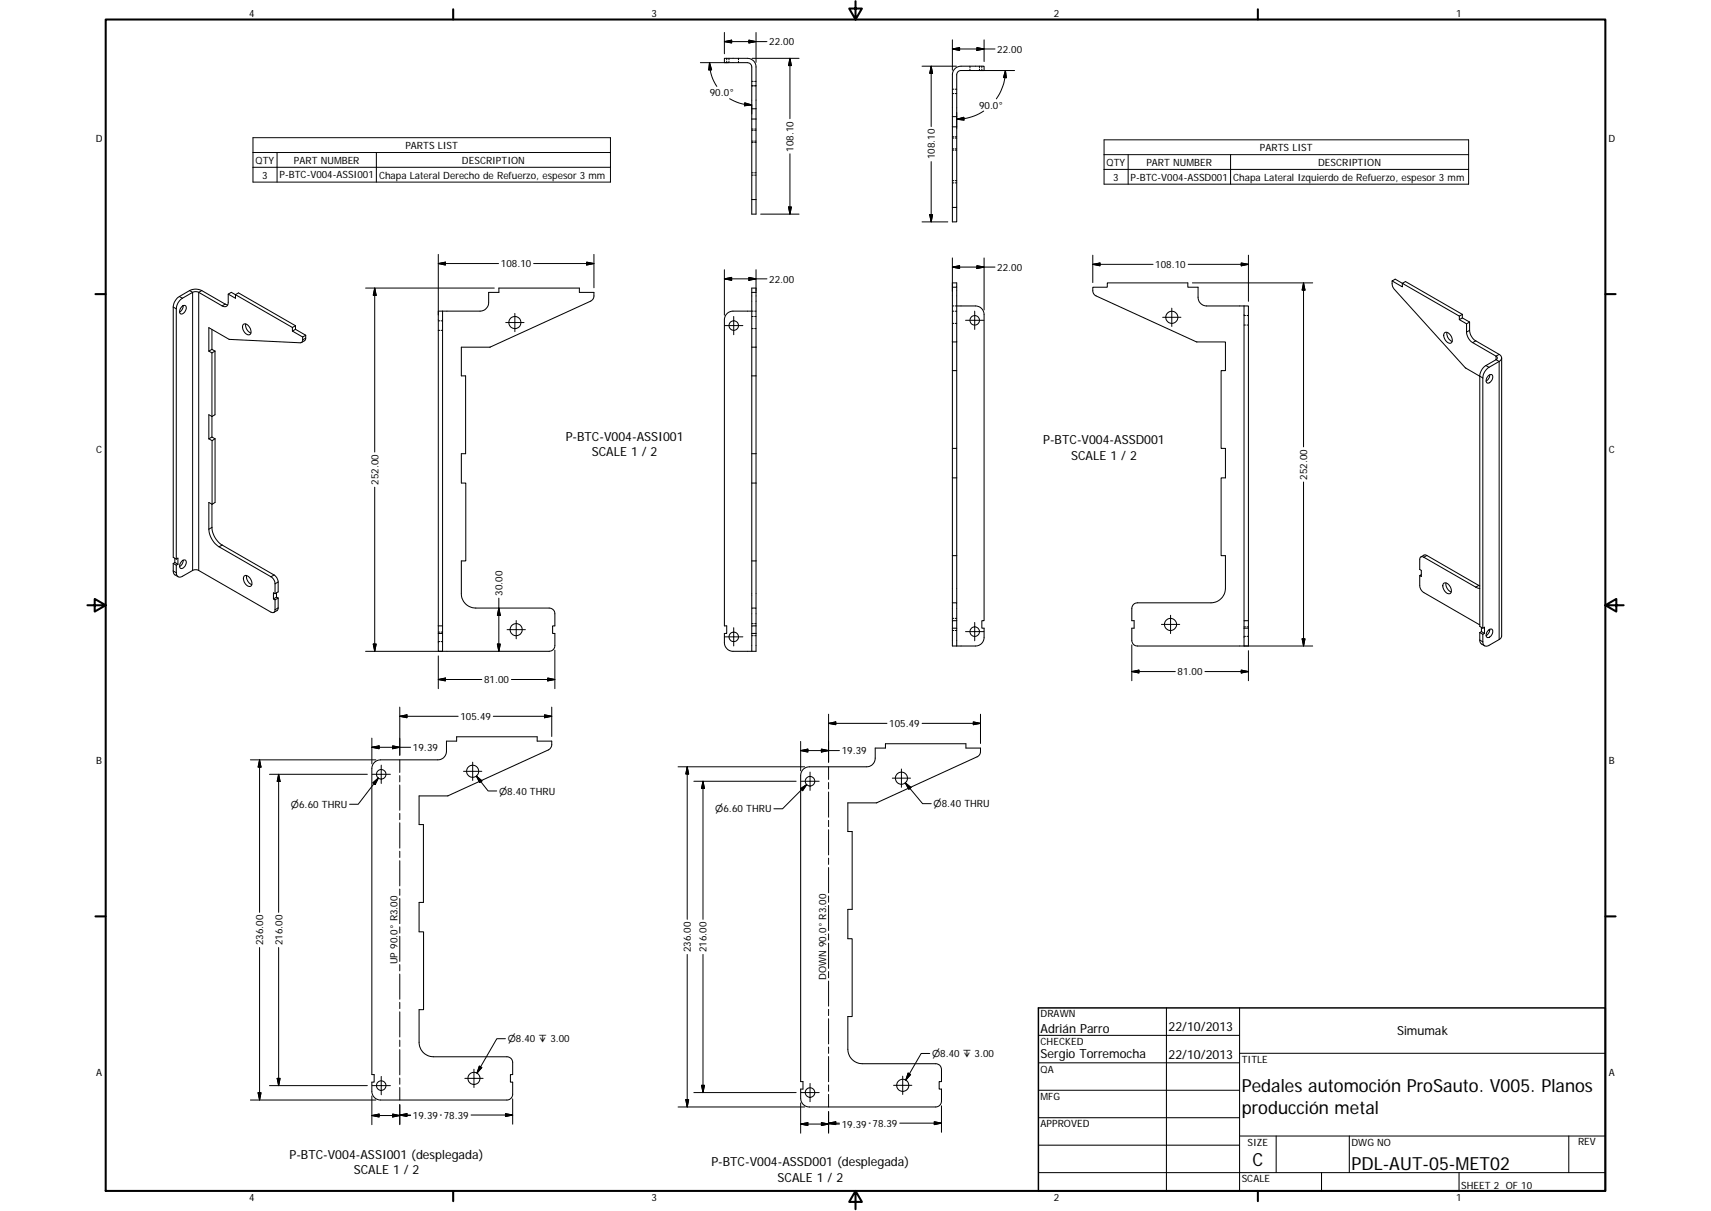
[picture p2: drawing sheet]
<svg xmlns="http://www.w3.org/2000/svg" width="594mm" height="420mm" viewBox="0 0 594 420" stroke-linecap="round" stroke-linejoin="round" font-family="sans-serif">
<g fill="none" stroke="#000" stroke-width=".36">
<path d="M252.3 20.2v.5M252.3 21.3v.4M253.1 20.2v.5M253.1 21.3v.4M256.4 20.2v.5M256.4 21.3v.4M261 37.7v36.6h1.5v-36.6M261 37.7h1.5M261 29.7h.5M261 28.2h.5M262 29.7h.5M262 28.2h.5"/>
<path d="M262.5 37.7v-14.5a2.96 2.96 0 0 0-3-3h-8v1.5h8a1.56 1.56 0 0 1 1.5 1.5v14.5M330.7 32.5h.5M330.7 30.9h.5M331.7 32.5h.5M331.7 30.9h.5M336.8 23v.5M336.8 24v.5M340.1 23v.5M340.1 24v.5M340.9 23v.5M340.9 24v.5M261 41.3h1.5"/>
<path d="M261 59.9h.5M261 49h.5M261 44.8h.5M261 49.4h.5M261 45.2h.5M262 59.9h.5M262 49h.5M262 44.8h.5M262 49.4h.5M262 45.2h.5M330.7 40.5v-14.5a3 3 0 0 1 3-3h8v1.5h-8a1.45 1.45 0 0 0-1.5 1.5v14.5M330.7 40.5v36.5h1.5v-5"/>
<path d="M330.7 40.5h1.5M330.7 47.5h.5M330.7 51.6h.5M330.7 47.9h.5M330.7 52.1h.5M331.7 47.5h.5M331.7 51.6h.5M331.7 47.9h.5M331.7 52.1h.5M332.2 40.5v3.5h-1.5M332.2 44v28h-1.5M261 60.8h.5"/>
<path d="M261 69.2h1.5M262 60.8h.5M330.7 63.5h.5M330.7 62.7h.5M331.7 63.5h.5M331.7 62.7h.5M330.7 99.7h1.5v-1.6h-1.5v111M332.2 99.7v18.9M483.4 97.5a3.4 3.4 0 0 0 .8 2.9l24.6 27.2 5 2.9M483.4 97.5l1-.6 2.5 1.4v1.2zM63.1 106.4a.92 .92 0 0 1 1.4-.3 .92 .92 0 0 1 0 1.4 1.42 1.42 0 0 1-2 1.2 2.06 2.06 0 0 1 .6-2.3zM63.6 106l-.3 1.3-.9 1"/>
<path d="M73.6 114.3v6.9M79.1 105.8l-.9-.3-8.1-4.7-2.2-.5-2.1 .5-4.1 2.5-1.1 1.5-.4 1.1-.1 87.5 1.1 .6M79.2 102l2.6 1.5v-1.3l1-.6 19.8 11.4M84.5 112.5a2.37 2.37 0 0 1 2.7 2.8 1.04 1.04 0 0 1-.9 1 1.04 1.04 0 0 1-1.2-.8 2.46 2.46 0 0 1-.6-3zM85.3 112.4v.5a3.2 3.2 0 0 0 1.8 2.6M101.5 113.6l-21.2-12.2-1.1 .6v2.9a1.3 1.3 0 0 1-.6 1.4 1.3 1.3 0 0 1-1.5-.2l-8.1-4.7-1.1-.2-1 .2-4.1 2.5-1 1.2-.5 1.4-.1 87.5M101.5 114.9l3.6 2M101.5 113.6v1.3M102.6 114.3l-1.1 .6M102.6 113l-1.1 .6M102.6 114.3l3.5 2M102.6 113v1.3"/>
<path d="M105.1 116.9l-.2 1.7-.6 .3-24.7-1.1-7.1-4.1v8.1M106.1 116.3l-1 .6M106.1 116.3l-.1 1.7-1.3 .8M152.2 111.3h.5M152.2 114.6h.5M153.2 111.3h.5M153.2 114.6h.5M153.7 107.9h13a3 3 0 0 0 3-2.9v-3.5h3.5v-1.6h28v1.6h5l-.1 1.8-1 1.2-34.9 16h-10v9.9h1.5v27h-1.5v10.2h1.5v27h-1.5v11.4a5 5 0 0 0 5 5h25.5a1.97 1.97 0 0 1 2 2v4.1h-.8v2.7h.8v4.2a1.97 1.97 0 0 1-2 2h-37M153.7 107.9v109.2M153.7 107.9h-1.5v118.1h1.5M261 101.5h1.5M261 114h.5"/>
<path d="M261 109.8h.5M261.5 107.9h-7a3 3 0 0 0-3 3.1v106.1h.8v2.7h-.8v3.2a3 3 0 0 0 3 3h6.5M262 107.9h.5M262 114h.5M262 109.8h.5M330.7 118.6h1.5M330.7 108h.5M330.7 112.2h.5M330.7 106.2h.5M331.7 108h.5M331.7 112.2h.5M331.7 106.2h7a3 3 0 0 1 3 3v106.1h-.8v2.7h.8v3.1a2.96 2.96 0 0 1-3 3h-6.5"/>
<path d="M332.2 118.6v10h-1.5M431.9 112.8h.5M431.9 109.5h.5M431.9 106.2h1.6v117.9h-1.6M431.9 106.2v109.1M431.9 106.2h-12.9a3 3 0 0 1-3-3.1v-3.4h-3.6v-1.6h-27.9v1.6h-5.1l.1 1.8 1.1 1.2 34.8 15.9h10.1v10h-1.5v27h1.5v10.2h-1.5v27h1.5v11.4a5 5 0 0 1-5 4.9h-25.5a1.97 1.97 0 0 0-2 2v4.2h.8v2.7h-.8v4.2a1.93 1.93 0 0 0 2 1.9h36.9M433 112.8h.5M433 109.5h.5M501.6 115.4a2.37 2.37 0 0 1 2.6 2.8 1.04 1.04 0 0 1-.9 1 1.04 1.04 0 0 1-1.1-.7 2.47 2.47 0 0 1-.6-3.1zM502.4 115.3v.2a3.1 3.1 0 0 0 1.8 2.9M506.7 109.7v1.2M506.7 110.9l2.5 1.5"/>
<path d="M507.7 110.3l-1 .6M507.7 109.1l-1 .6M507.7 109.1l-19.7-11.4-1.1 .6 19.8 11.4M507.7 109.1v1.2M507.7 110.3l2.6 1.4M510.3 111.7l-1.1 .7 .1 3.5 1 2 1 1 8.1 4.7a.65 .65 0 0 1 .5 .6 .65 .65 0 0 1-.5 .6l-4.3 2.7-.9 1.3-.4 1.7M510.3 111.7v3.6l.4 1 .9 1.3 8.9 5.4a1.3 1.3 0 0 1 .9 1.2 1.3 1.3 0 0 1-.9 1.2l-4.3 2.7-1.1 1.6-.2 1.4v86.9M72.5 121.8l1.1 .6M73.6 122.4v29.2M73.6 121.2l-1.1 .6M73.6 121.2l1 .6M74.6 121.8l-1 .6"/>
<path d="M74.6 121.8v22.1l-1 .6-1.1-.6v8.4M261 130.4h1.5M262.5 120.4h-1.5M332.2 128.6v27h-1.5M513.8 130.5v86.8l1.1 .7M516.8 130.3a.88 .88 0 0 1 1.3-.2 .88 .88 0 0 1 .1 1.3 1.6 1.6 0 0 1-2 1.4 2.06 2.06 0 0 1 .6-2.5zM517.3 130l-.2 1-1.1 1.2M521.4 124.2v96.5l-.4 .8-4 2.4a1.3 1.3 0 0 1-1.5 .2 1.3 1.3 0 0 1-.6-1.4v-2.6M72.5 152.3l1.1 .6M73.6 151.6l1.1 .7M73.6 151.6l-1.1 .7M73.6 152.9v30.1a7.8 7.8 0 0 0 3.5 6.1l18.1 10.4a3.1 3.1 0 0 1 1.4 2.4v3.5l-1.1 .6"/>
<path d="M74.7 152.3l-1.1 .6M74.7 152.3v22l-1.1 .6-1.1-.6 .1 9.7a7.8 7.8 0 0 0 3.5 5.7l18 10.4a3.1 3.1 0 0 1 1.4 2.4v3.5M261 157.4h1.5M332.2 155.6v53.5M261 167.6h1.5M330.7 165.8h1.5M60.1 195.5l.2 3.5 1.5 1.1M60.1 195.5l1.1 .6M60.7 193.7v1.5M60.7 195.2l1.1 .6M60.7 195.2l-.6 .3M61.2 196.1v2.6a1.3 1.3 0 0 0 .6 1.4 1.3 1.3 0 0 0 1.5-.1l3.8-2.2h1.7l25.3 14.6a.88 .88 0 0 0 1 .1 .88 .88 0 0 0 .4-1v-3.4"/>
<path d="M61.2 194l.6-.3v2.1M61.8 195.8l-.6 .3M63.1 194.8a.92 .92 0 0 1 1.4-.4 .92 .92 0 0 1 0 1.4 1.42 1.42 0 0 1-2 1.2 2.05 2.05 0 0 1 .6-2.2zM63.6 194.4l-.3 1.2-.9 1M84.8 199.8a2.15 2.15 0 0 1 2.6 2.2 1.09 1.09 0 0 1-.5 1.5 1.09 1.09 0 0 1-1.5-.6 2.6 2.6 0 0 1-.6-3.1zM85.6 199.7a3.1 3.1 0 0 0 1.8 3.2M261 194.6h1.5M330.7 192.8h1.5M492.9 199.7v3.4a3 3 0 0 0 1.5 2.5l19.4 11.2M493.4 193.2l1.2-.7 .8 .2 18.4 10.6M493.5 199.4l-.6 .3 .6 .3v-2.1l-.6-.3v-3.5a.85 .85 0 0 1 .5-.9 .85 .85 0 0 1 1 .1l18 10.4 1.4 .5M94.9 207.8l.6 .3"/>
<path d="M95.5 206l-.6-.3v2.1M96 207.2l.6 .3M96 207.2l-1.1 .6M96 205.7v1.5M96.6 207.5l-.1 3.9-1.4 1M96.6 207.5l-1.1 .6M152.2 219.3h.5M152.2 217.1h1.5M153.2 219.3h.5M153.7 217.1v2.7h-1.5M153.7 219.8v6.2M261 217.1v-6.1h1.5v15h-1.5v-6.2"/>
<path d="M261 216.4h.5M261 219.8h1.5M262 216.4h.5M262.5 217.1h-1.5v2.7M262.5 211v-111.1h-1.5v111.1M330.7 209.1v6.2M330.7 218v6.1h1.5M330.7 209.1h1.5v15M330.7 218h1.5M330.7 214.5h.5M330.7 218.8h.5M331.7 214.5h.5"/>
<path d="M331.7 218.8h.5M332.2 215.3h-1.5v2.7M431.9 217.5h.5M431.9 218h1.6M431.9 218v6.1M433 217.5h.5M433.5 215.3h-1.6v2.7M501.3 202.4a2.36 2.36 0 0 1 2.6 2.7 1.05 1.05 0 0 1-.9 1 1.05 1.05 0 0 1-1.1-.7 2.43 2.43 0 0 1-.6-3zM502.1 202.2a3.1 3.1 0 0 0 1.8 3.2M513.8 219.5l.1 3.2 .3 .6 1.3 .8M513.8 219.5l1.1 .6M514.4 219.1l1 .7"/>
<path d="M514.4 217.7v1.4M514.4 219.1l-.6 .4M514.9 218l.5-.4v2.2M515.4 219.8l-.5 .3M516.6 218.8a.91 .91 0 0 1 1.3-.5 .91 .91 0 0 1 .3 1.4 1.39 1.39 0 0 1-2.1 1.2 2.1 2.1 0 0 1 .5-2.1zM516.9 218.6l.3 .2M517.3 218.3l-.2 1.1-1.1 1.1M152.2 222.6h.5M153.2 222.6h.5M261 220.6h.5M262 220.6h.5M431.9 220.8h.5"/>
<path d="M433 220.8h.5M130 264.5l1-.6 1.1-.3h19.9a2.96 2.96 0 0 0 3-3v-3.5h3.6v-1.5h27.9v1.5h5.1l-.2 1.9-1 1.2-34.9 15.9h-10v10h1.5v27h-1.5v10.2h1.6v27h-1.6v11.3a5 5 0 0 0 5 5h25.5a2 2 0 0 1 2 2v4.2h-.8v2.7h.8v4.1a2 2 0 0 1-2 2.1h-43.9a3 3 0 0 1-3-3v-3.2h.8v-2.7h-.8v-106.2l.2-1.1zM278.9 266.9l1-.6 1.1-.3h19.9a3 3 0 0 0 3-2.9v-3.6h3.5v-1.5h28v1.5h5l-.1 1.9-1 1.2-34.9 16h-10v9.9h1.5v27h-1.5v10.2h1.5v27h-1.5v11.3a5 5 0 0 0 5 5.1h25.5a1.93 1.93 0 0 1 2 2v4.2h-.8v2.6h.8v4.2a2.04 2.04 0 0 1-2 2h-43.9a3 3 0 0 1-3-3.1v-3.1h.8v-2.6h-.8v-106.3l.2-1.1zM360.5 359.2h69.9M405 349.7v63.5M430.4 349.7v63.5M360.5 368.7h69.9M360.5 378.3h69.9M430.4 365.4h127M360.5 387.8h69.9M360.5 397.3h69.9M430.4 394.1h127"/>
<path d="M443.1 394.1v12.7M468.5 394.1v12.7M544.7 394.1v12.7M360.5 406.8h196.9M458.8 406.8v6.4M506.6 406.8v6.4"/>
<circle cx="178.8" cy="111.9" r="2.1"/>
<circle cx="254.8" cy="113" r="1.64"/>
<circle cx="338.4" cy="111.1" r="1.65"/>
<circle cx="406.9" cy="110.1" r="2.1"/>
<circle cx="179.2" cy="218.5" r="2.1"/>
<circle cx="338.4" cy="219.1" r="1.65"/>
<circle cx="406.4" cy="216.6" r="2.1"/>
<circle cx="254.8" cy="221" r="1.65"/>
<circle cx="132.4" cy="268.6" r="1.66"/>
<circle cx="164.1" cy="267.6" r="2.1"/>
<circle cx="281.2" cy="271.1" r="1.66"/>
<circle cx="313" cy="270" r="2.1"/>
<circle cx="132.4" cy="376.7" r="1.66"/>
<circle cx="164.5" cy="374.1" r="2.1"/>
<circle cx="281.2" cy="379.1" r="1.66"/>
<circle cx="313.4" cy="376.5" r="2.1"/>
</g>
<g fill="none" stroke="#000" stroke-width=".35">
<path d="M251.5 11.3v7.3M251.5 14.4l2.5-.5v1zM251.5 14.4h14.8M260 13.9l2.5 .5-2.5 .5zM262.5 11.3v10.3M330.7 17l2.5-.5v1zM330.7 17h14.8M330.7 13.8v10.6M339.2 16.5l2.5 .5-2.5 .5zM341.7 13.8v7.6M243.2 21.7h9.7M246.4 21.7a14.8 14.8 0 0 0 2.5 8.3"/>
<path d="M246.4 21.7l.7 2.5-1 .1zM253.3 34.2l2.5 1.3a13.3 13.3 0 0 0 5.2 .9v3.2M258.6 35.7l2.4 .7-2.5 .3zM261.1 20.2h16.3M274.3 20.2v21M274.3 20.2l.5 2.6h-1zM320.1 23h12M323.3 23v20.9M323.3 23l.5 2.4h-1zM332.2 39v5.5M340.3 24.5h12M341.6 38.5a16.8 16.8 0 0 1-9.4 2.9"/>
<path d="M349.1 24.5a17 17 0 0 1-3.2 9.8M349.1 24.5l.3 2.5-1-.1zM87.8 47.8h124.2v15.4h-124.2zM87.8 52.9h124.2M87.8 58h124.2M96.2 52.9v10.3M130.7 52.9v10.3M274.3 53.4v20.9M323.3 56.1v20.9M332.2 41.4l2.4-.7 .1 1zM383.3 48.5h126.6v15.4h-126.6zM383.3 53.7h126.6"/>
<path d="M383.3 58.8h126.6M391.7 53.7v10.2M427.3 53.7v10.2M264.1 74.3h13.3M273.8 71.8h1l-.5 2.5zM320.1 77h9M322.8 74.5h1l-.5 2.5zM126.9 99.9h44.7M130.1 99.9v56.9M130.1 99.9l.5 2.5h-1zM152.2 91.4l2.5-.4v.9zM152.2 91.4h20.9"/>
<path d="M152.2 88.3v21M185.3 91.4h20.9M203.7 91l2.5 .4-2.5 .5zM206.2 88.3v11.5M251.5 93.6v15.7M251.5 96.8l2.5-.6v1.1zM260 96.2l2.5 .6-2.5 .5zM262.5 93.6v7.5M266.3 96.8h-14.8M330.7 92.7l2.5-.5v1zM330.7 92.7h14.8M330.7 89.5v11.6"/>
<path d="M339.2 92.2l2.5 .5-2.5 .5zM341.7 89.5v18M379.4 88.5v9.5M379.4 91.7l2.5-.5v1zM379.4 91.7h21M412.6 91.7h20.9M414 98.1h41.8M431 91.2l2.5 .5-2.5 .5zM433.5 88.5v16M452.6 98.1l.5 2.5h-1zM452.6 98.1v56.9M60.1 106.5l1.1 .6"/>
<path d="M62.3 102.9l1 .6M65.8 100.8l1.1 .6v96.5M70.1 100.8l-1.1 .6v96.5M78.2 105.5l-1.1 .6M106.1 117.3l-1 .6M175.6 111.9h6.3M178.8 108.7v6.4M251.6 113h6.3M254.8 109.8v6.3M335.3 111.1h6.3M338.4 107.9v6.4M403.7 110.1h6.3"/>
<path d="M406.9 106.9v6.4M510.3 114.6l-1.1 .6M512.4 118.3l-1.1 .6M513.8 130.5l1.1 .6M515.9 126.8l1.1 .6M520.5 123l-1.1 .6v1.2l1.1 .6v96.5M130.1 169v57M452.6 167.2v56.9M60.1 198.1l1.1 .6M73.6 183l-1.1 .6M77.1 189.1l-1 .6M95.2 199.5l-1.1 .6"/>
<path d="M495.4 192.7l-1 .6M96.6 210.9l-1.1 .6M96.6 201.9l-1.1 .6M173.2 207.5v18.5M173.2 211l.5 2.5h-1zM176.1 218.5h6.3M179.2 215.3v6.3M254.8 217.8v6.3M335.3 219.1h6.3M338.4 216v6.3M403.3 216.6h6.3M406.4 213.5v6.3"/>
<path d="M513.4 203.1l-1 .6M126.9 226h26.7M129.6 223.5h1l-.5 2.5zM152.2 235.8l2.5-.6v1zM152.2 227.6v11.3M167.3 235.8h-15.1M172.7 223.5h1l-.5 2.5zM177.6 235.8h15.1M190.2 235.2l2.5 .6-2.5 .4zM192.7 225.6v13.3M251.6 221h6.3M393 223.8v12.4"/>
<path d="M393 233l2.5-.5v1zM393 233h15.1M418.4 233h15.1M431 232.5l2.5 .5-2.5 .5zM432 224.1h23.8M433.5 225.7v10.5M452.1 221.7h1l-.5 2.4zM513.8 222.1l1.1 .6M129.1 256.1v8.9M129.1 259.3l2.5-.5v1zM129.1 259.3h13.5M136.3 258.8l2.5 .5-2.5 .5z"/>
<path d="M138.8 248.5l2.5-.5v1zM138.8 248.5h20.3M138.8 245.3v16.7M171.3 248.5h20.3M189.1 248l2.5 .5-2.5 .5zM191.6 245.3v10.2M278 257.2v10.2M285.2 259.9l2.5 .5-2.5 .5zM287.7 247.8v16.7M287.7 251l2.5-.5v.9zM287.7 251h20.3M320.2 251h20.2"/>
<path d="M337.9 250.5l2.5 .5-2.5 .4zM340.4 247.8v10.2M86.9 263.6h43.6M90.1 263.6v52.9M90.1 263.6l.5 2.5h-1zM93.6 268.6h33.9M96.7 268.6v47.9M96.7 268.6l.6 2.5h-1.1zM129.2 268.6h6.3M129.4 271.6l2-1.7-1.2 2.3zM131.4 269.9l-7 9.1h-3M132.4 265.5v6.3"/>
<path d="M138.8 263.6v4.4M138.8 269.1v2.2M138.8 272.4v8.7M160.9 267.6h6.4M164.1 264.4v6.4M165.4 269.3l4.1 5.1h3M165.4 269.3l1.9 1.6-.7 .6zM235.4 266h44M238.6 266v53M238.6 266l.5 2.5h-1zM240.9 271.1h35.5M244.1 271.1v47.9"/>
<path d="M244.1 271.1l.5 2.4h-1zM278 273.6l2.1-1.4-1.4 2.1zM278 260.4l2.5-.5v1zM278 260.4h13.5M278.1 271.1h6.3M280.1 272.2l-8.4 8.4h-3M281.3 267.9v6.3M287.7 266v4.4M287.7 271.5v2.2M287.7 274.8v8.7M309.8 270h6.4M313 266.8v6.4"/>
<path d="M314.3 271.6l2 1.6-.8 .7zM314.3 271.6l6 7.2h3M138.8 282.2v2.2M138.8 285.5v8.8M138.8 295.3v2.2M138.8 298.6v8.8M287.7 284.6v2.2M287.7 287.9v8.7M287.7 297.7v2.2M138.8 308.4v2.2M138.8 311.7v8.8M287.7 301v8.8"/>
<path d="M287.7 310.9v2.2M287.7 314.1v8.8M90.1 328.7v53M96.7 328.7v48M138.8 321.6v2.1M138.8 324.8v8.8M138.8 334.7v2.1M138.8 337.9v8.8M238.6 331.2v52.9M244.1 331.2v47.9M287.7 324v2.2M287.7 327.2v8.8"/>
<path d="M287.7 337.1v2.2M138.8 347.8v2.1M138.8 351v8.8M287.7 340.4v8.7M287.7 350.2v2.2M287.7 353.5v8.7M89.6 379.1h1l-.5 2.6zM93.6 376.7h33.9M96.2 374.1h1.1l-.6 2.6zM129.2 376.7h6.3M132.4 373.5v6.3M138.8 360.9v2.2"/>
<path d="M138.8 364.2v8.7M138.8 374v2.2M138.8 377.3v4.4M161.4 374.1h6.3M164.6 371v6.3M166.4 369.9l.9 .5-1.7 1.9zM175.5 360.4h-3l-6.9 11.9M240.9 379.1h35.5M243.6 376.6h1l-.5 2.5zM278.1 379.1h6.3M281.3 375.9v6.3M287.7 363.3v2.2"/>
<path d="M287.7 366.6v8.7M287.7 376.4v2.2M287.7 379.7v4.4M310.3 376.6h6.3M313.4 373.4v6.3M315.3 372.3l.9 .5-1.7 1.9zM322.8 365.5h-3l-5.3 9.2M86.9 381.7h43.6M129.1 380.3v9.9M129.1 387l2.5-.5v1zM129.1 387h13.5M136.3 386.5l2.5 .5-2.5 .5z"/>
<path d="M138.8 386.9l2.5-.5v1zM138.8 386.9h3.8M138.8 383.3v6.9M152.9 386.9h.4M175.5 386.4l2.5 .5-2.5 .5zM178 386.9h-14.5M178 381.3v8.7M235.4 384.1h44M238.1 381.6h1l-.5 2.5zM278 390l2.5-.5v1zM278 390h13.5M278 382.7v10.5"/>
<path d="M285.2 389.5l2.5 .5-2.5 .5zM287.7 389.7l2.5-.5v1zM287.7 389.7h3.8M287.7 385.7v7.5M301.7 389.7h.5M324.4 389.2l2.5 .5-2.5 .5zM326.9 383.7v9.2M326.9 389.7h-14.5"/>
</g>
<g fill="none" stroke="#000" stroke-width=".71">
<path d="M36.7 6.8h520.7v406.4h-520.7zM157.3 3.2v3.6M297 .4v6.4l-2.2-3.8h4.5l-2.3 3.8M436.7 3.2v3.6M33.1 102h3.6M557.4 102h3.6M30.3 210h6.4l-3.8-2.2v4.4l3.8-2.2M557.4 210l3.8 2.2v-4.4l-3.8 2.2h6.3M33.1 317.9h3.6M557.4 317.9h3.6M157.3 413.2v3.6M297 413.2l2.3 3.8h-4.5l2.2-3.8v6.3"/>
<path d="M436.7 413.2v3.6"/>
</g>
<path d="M360.5 349.7h196.9v63.5h-196.9z" fill="none" stroke="#000" stroke-width=".51"/>
<g fill="#000" stroke="#000" stroke-width=".35">
<path d="M251.5 14.4l2.5-.5v1zM260 13.9l2.5 .5-2.5 .5zM330.7 17l2.5-.5v1zM339.2 16.5l2.5 .5-2.5 .5zM246.4 21.7l.7 2.5-1 .1zM258.6 35.7l2.4 .7-2.5 .3zM274.3 20.2l.5 2.6h-1zM323.3 23l.5 2.4h-1zM349.1 24.5l.3 2.5-1-.1zM332.2 41.4l2.4-.7 .1 1zM273.8 71.8h1l-.5 2.5zM322.8 74.5h1l-.5 2.5z"/>
<path d="M152.2 91.4l2.5-.4v.9zM203.7 91l2.5 .4-2.5 .5zM251.5 96.8l2.5-.6v1.1zM260 96.2l2.5 .6-2.5 .5zM330.7 92.7l2.5-.5v1zM339.2 92.2l2.5 .5-2.5 .5zM379.4 91.7l2.5-.5v1zM431 91.2l2.5 .5-2.5 .5zM130.1 99.9l.5 2.5h-1zM452.6 98.1l.5 2.5h-1zM173.2 211l.5 2.5h-1zM129.6 223.5h1l-.5 2.5z"/>
<path d="M152.2 235.8l2.5-.6v1zM172.7 223.5h1l-.5 2.5zM190.2 235.2l2.5 .6-2.5 .4zM393 233l2.5-.5v1zM431 232.5l2.5 .5-2.5 .5zM452.1 221.7h1l-.5 2.4zM129.1 259.3l2.5-.5v1zM136.3 258.8l2.5 .5-2.5 .5zM138.8 248.5l2.5-.5v1zM189.1 248l2.5 .5-2.5 .5zM278 260.4l2.5-.5v1zM287.7 251l2.5-.5v.9z"/>
<path d="M337.9 250.5l2.5 .5-2.5 .4zM90.1 263.6l.5 2.5h-1zM96.7 268.6l.6 2.5h-1.1zM129.4 271.6l2-1.7-1.2 2.3zM165.4 269.3l1.9 1.6-.7 .6zM238.6 266l.5 2.5h-1zM244.1 271.1l.5 2.4h-1zM278 273.6l2.1-1.4-1.4 2.1zM285.2 259.9l2.5 .5-2.5 .5zM314.3 271.6l2 1.6-.8 .7zM89.6 379.1h1l-.5 2.6zM96.2 374.1h1.1l-.6 2.6z"/>
<path d="M166.4 369.9l.9 .5-1.7 1.9zM243.6 376.6h1l-.5 2.5zM315.3 372.3l.9 .5-1.7 1.9zM129.1 387l2.5-.5v1zM136.3 386.5l2.5 .5-2.5 .5zM138.8 386.9l2.5-.5v1zM175.5 386.4l2.5 .5-2.5 .5zM238.1 381.6h1l-.5 2.5zM278 390l2.5-.5v1zM285.2 389.5l2.5 .5-2.5 .5zM287.7 389.7l2.5-.5v1zM324.4 389.2l2.5 .5-2.5 .5z"/>
</g>
<g font-size="6.3">
<text x="431.1" y="379">Pedales automoción ProSauto. V005. Planos</text>
<text x="431.1" y="386.6">producción metal</text>
<text x="434.8" y="404.7">C</text>
<text x="469.2" y="406">PDL-AUT-05-MET02</text>
</g>
<g font-size="4.4">
<text x="196.4" y="152.8">P-BTC-V004-ASSI001</text>
<text x="362.2" y="154.2">P-BTC-V004-ASSD001</text>
<text x="205.5" y="158.1">SCALE 1 / 2</text>
<text x="371.9" y="159.4">SCALE 1 / 2</text>
<text x="361.3" y="358.4">Adrián Parro</text>
<text x="405.8" y="357.8">22/10/2013</text>
<text x="485.1" y="359.2">Simumak</text>
<text x="361.3" y="367.1">Sergio Torremocha</text>
<text x="405.8" y="367.3">22/10/2013</text>
<text x="100.5" y="402.1">P-BTC-V004-ASSI001 (desplegada)</text>
<text x="122.8" y="407.4">SCALE 1 / 2</text>
<text x="247" y="404.7">P-BTC-V004-ASSD001 (desplegada)</text>
<text x="270" y="409.9">SCALE 1 / 2</text>
</g>
<g font-size="3.5">
<text x="86.6" y="5.8">4</text>
<text x="226.3" y="5.8">3</text>
<text x="365.9" y="5.8">2</text>
<text x="505.6" y="5.8">1</text>
<text x="267.1" y="15.7">22.00</text>
<text x="346.3" y="18.3">22.00</text>
<text x="246.5" y="33.4">90.0°</text>
<text x="339.9" y="37.7">90.0°</text>
<text x="33.2" y="49.4">D</text>
<text x="140.8" y="51.6">PARTS LIST</text>
<text x="275.6" y="52.6" transform="rotate(-90 275.6 52.6)">108.10</text>
<text x="437.5" y="52.4">PARTS LIST</text>
<text x="558.5" y="49.4">D</text>
<text x="88.7" y="56.8">QTY</text>
<text x="102" y="56.7">PART NUMBER</text>
<text x="160.4" y="56.8">DESCRIPTION</text>
<text x="324.6" y="55.3" transform="rotate(-90 324.6 55.3)">108.10</text>
<text x="384.2" y="57.5">QTY</text>
<text x="398.1" y="57.5">PART NUMBER</text>
<text x="457.6" y="57.5">DESCRIPTION</text>
<text x="91.1" y="61.9">3</text>
<text x="97.1" y="61.9">P-BTC-V004-ASSI001</text>
<text x="131.6" y="62">Chapa Lateral Derecho de Refuerzo, espesor 3 mm</text>
<text x="386.5" y="62.7">3</text>
<text x="392.6" y="62.7">P-BTC-V004-ASSD001</text>
<text x="428.1" y="62.7">Chapa Lateral Izquierdo de Refuerzo, espesor 3 mm</text>
<text x="173.9" y="92.7">108.10</text>
<text x="346.3" y="94">22.00</text>
<text x="401.1" y="93">108.10</text>
<text x="267.1" y="98">22.00</text>
<text x="33.4" y="157.3">C</text>
<text x="558.6" y="157.3">C</text>
<text x="453.9" y="166.5" transform="rotate(-90 453.9 166.5)">252.00</text>
<text x="131.4" y="168.3" transform="rotate(-90 131.4 168.3)">252.00</text>
<text x="174.5" y="206.7" transform="rotate(-90 174.5 206.7)">30.00</text>
<text x="168.1" y="237">81.00</text>
<text x="408.9" y="234.3">81.00</text>
<text x="159.9" y="249.8">105.49</text>
<text x="308.8" y="252.2">105.49</text>
<text x="143.4" y="260.5">19.39</text>
<text x="292.3" y="261.7">19.39</text>
<text x="33.4" y="265.2">B</text>
<text x="558.6" y="265.2">B</text>
<text x="91.4" y="327.9" transform="rotate(-90 91.4 327.9)">236.00</text>
<text x="98" y="327.9" transform="rotate(-90 98 327.9)">216.00</text>
<text x="138" y="334.5" transform="rotate(-90 138 334.5)">UP 90.0° R3.00</text>
<text x="239.9" y="330.3" transform="rotate(-90 239.9 330.3)">236.00</text>
<text x="245.4" y="330.3" transform="rotate(-90 245.4 330.3)">216.00</text>
<text x="286.8" y="340" transform="rotate(-90 286.8 340)">DOWN 90.0° R3.00</text>
<text x="361.3" y="353">DRAWN</text>
<text x="361.3" y="362.5">CHECKED</text>
<text x="431.1" y="368.7">TITLE</text>
<text x="33.4" y="373.2">A</text>
<text x="361.3" y="372.1">QA</text>
<text x="558.6" y="373.2">A</text>
<text x="361.3" y="381.6">MFG</text>
<text x="143.4" y="388.3">19.39</text>
<text x="154.1" y="388.1">78.39</text>
<text x="292.3" y="391.3">19.39</text>
<text x="303" y="390.9">78.39</text>
<text x="361.3" y="391.2">APPROVED</text>
<text x="433.2" y="397.5">SIZE</text>
<text x="469.2" y="397.5">DWG NO</text>
<text x="547.9" y="397.4">REV</text>
<text x="431.1" y="410.2">SCALE</text>
<text x="507.3" y="412.4">SHEET 2 OF 10</text>
<text x="86.6" y="416.7">4</text>
<text x="226.3" y="416.7">3</text>
<text x="365.9" y="416.7">2</text>
<text x="505.6" y="416.7">1</text>
</g>
<g font-size="3.3">
<text x="173.3" y="275.7">⌀8.40 THRU</text>
<text x="101" y="280.3">⌀6.60 THRU</text>
<text x="248.3" y="281.9">⌀6.60 THRU</text>
<text x="324.1" y="280.1">⌀8.40 THRU</text>
<text x="176.3" y="361.7">⌀8.40 ↧ 3.00</text>
<text x="323.6" y="366.7">⌀8.40 ↧ 3.00</text>
</g>
</svg>
